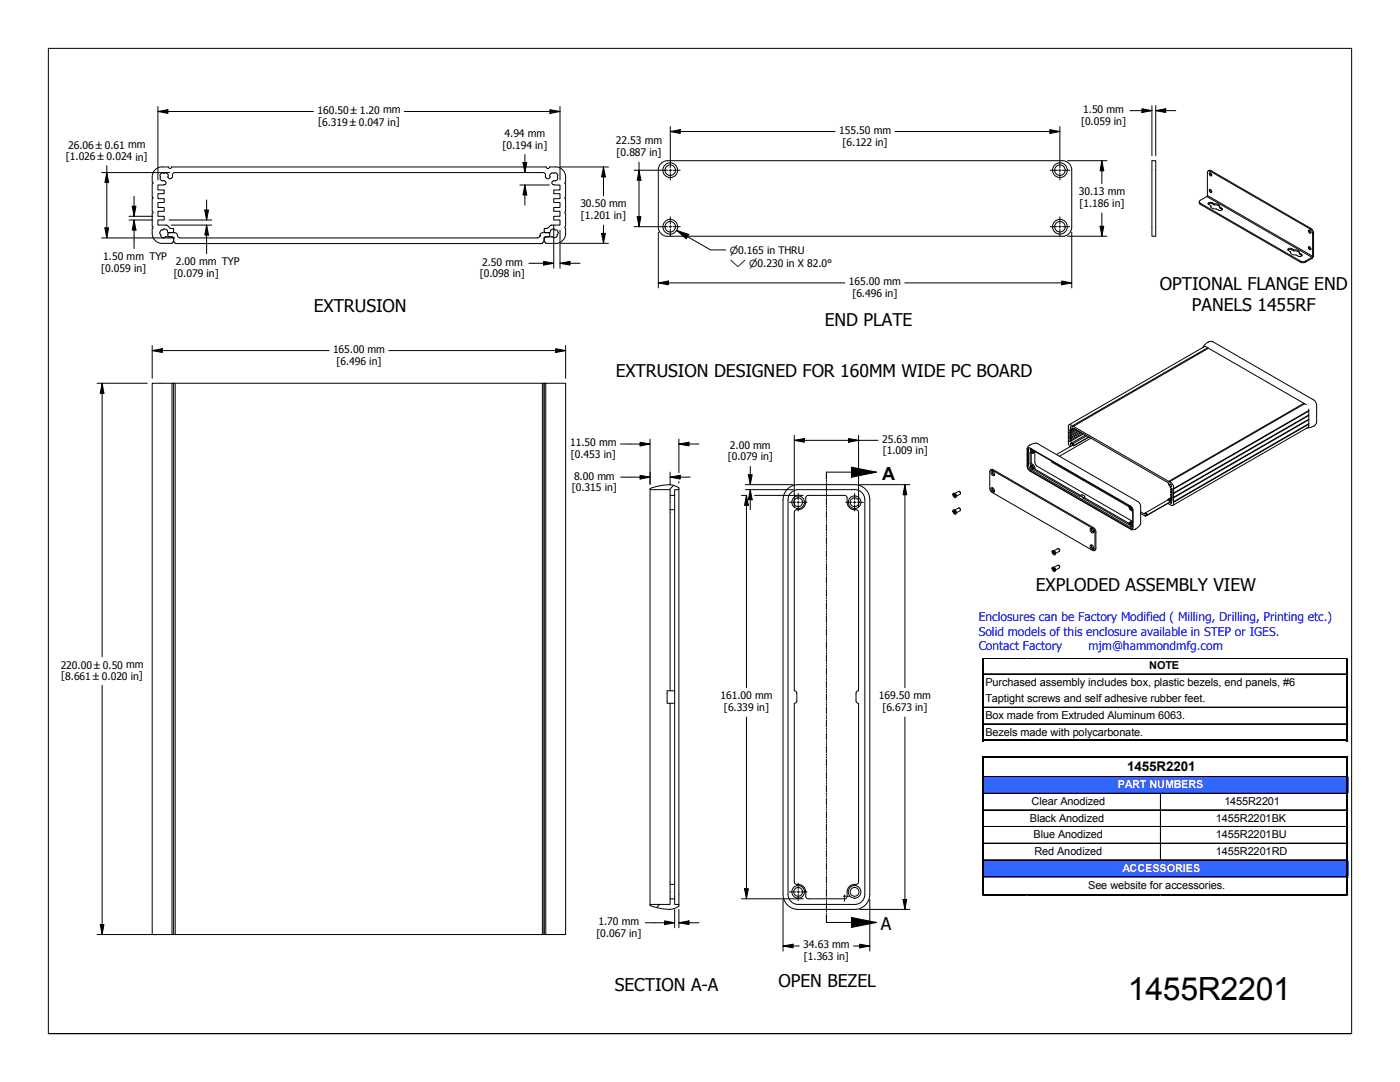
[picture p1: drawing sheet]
<svg xmlns="http://www.w3.org/2000/svg" width="279mm" height="216mm" viewBox="0 0 279 216" stroke-linecap="round" stroke-linejoin="round" font-family="sans-serif">
<!-- layer: 0 -->
<g fill="#36f">
<path d="M196.2 154.9h72.9v3.6h-72.9z" fill-rule="evenodd"/>
<path d="M196.2 171.6h72.9v3.5h-72.9z" fill-rule="evenodd"/>
</g>
<path d="M196.1 131.3h.1" fill="none" stroke="#dadcdd" stroke-width=".2"/>
<path d="M196.1 131.3h.2z" fill-rule="evenodd" fill="#dadcdd"/>
<path d="M196.3 131.4h72.8" fill="none" stroke="#000" stroke-width=".24"/>
<path d="M268.9 131.3h.1" fill="none" stroke="#dadcdd" stroke-width=".2"/>
<path d="M268.9 131.3h.2z" fill-rule="evenodd" fill="#dadcdd"/>
<path d="M196.3 134.5h72.4M196.3 141.1h72.4M196.3 141.2h72.4M196.3 144.4h72.4M196.3 144.5h72.4" fill="none" stroke="#000" stroke-width=".2"/>
<path d="M196.2 131.3v16.6" fill="none" stroke="#000" stroke-width=".24"/>
<path d="M205 131.3h.1" fill="none" stroke="#dadcdd" stroke-width=".2"/>
<path d="M205 131.3h.1z" fill-rule="evenodd" fill="#dadcdd"/>
<path d="M231.6 131.3h.1" fill="none" stroke="#dadcdd" stroke-width=".2"/>
<path d="M231.6 131.3h.2z" fill-rule="evenodd" fill="#dadcdd"/>
<path d="M268.9 131.5v16.4M196.3 147.7h72.8M196.3 151.1h72.8M268.9 151.3v27.5" fill="none" stroke="#000" stroke-width=".38"/>
<g fill="none" stroke="#000" stroke-width=".2">
<path d="M196.3 154.9h72.4M196.3 155h72.4M196.3 158.3h72.4M196.3 158.4h72.4M231.6 158.5v13.2M231.7 158.5v13.2M196.3 161.6h72.4M196.3 161.7h72.4M196.3 164.9h72.4M196.3 165h72.4M196.3 168.2h72.4M196.3 168.3h72.4"/>
<path d="M196.3 171.6h72.4M196.3 171.7h72.4M196.3 174.9h72.4M196.3 175h72.4"/>
</g>
<path d="M196.2 150.9v27.9" fill="none" stroke="#000" stroke-width=".24"/>
<path d="M196.3 178.6h72.8" fill="none" stroke="#000" stroke-width=".36"/>
<path d="M196.1 178.8h.1" fill="none" stroke="#dadcdd" stroke-width=".2"/>
<path d="M196.1 178.8h.2z" fill-rule="evenodd" fill="#dadcdd"/>
<path d="M205 178.8h.1" fill="none" stroke="#dadcdd" stroke-width=".2"/>
<path d="M205 178.8h.1z" fill-rule="evenodd" fill="#dadcdd"/>
<path d="M231.6 178.8h.1" fill="none" stroke="#dadcdd" stroke-width=".2"/>
<path d="M231.6 178.8h.2z" fill-rule="evenodd" fill="#dadcdd"/>
<path d="M268.9 178.8h.1" fill="none" stroke="#dadcdd" stroke-width=".2"/>
<path d="M268.9 178.8h.2z" fill-rule="evenodd" fill="#dadcdd"/>
<path d="M269.1 131.3h.1" fill="none" stroke="#dadcdd" stroke-width=".2"/>
<path d="M269.1 131.3v.2z" fill-rule="evenodd" fill="#dadcdd"/>
<path d="M269.1 134.5h.1" fill="none" stroke="#dadcdd" stroke-width=".2"/>
<path d="M269.1 134.5v.1z" fill-rule="evenodd" fill="#dadcdd"/>
<path d="M269.1 141.1h.1" fill="none" stroke="#dadcdd" stroke-width=".2"/>
<path d="M269.1 141.1v.2z" fill-rule="evenodd" fill="#dadcdd"/>
<path d="M269.1 144.4h.1" fill="none" stroke="#dadcdd" stroke-width=".2"/>
<path d="M269.1 144.4v.2z" fill-rule="evenodd" fill="#dadcdd"/>
<path d="M269.1 147.7h.1" fill="none" stroke="#dadcdd" stroke-width=".2"/>
<path d="M269.1 147.7v.2z" fill-rule="evenodd" fill="#dadcdd"/>
<path d="M269.1 151.1h.1" fill="none" stroke="#dadcdd" stroke-width=".2"/>
<path d="M269.1 151.1v.2z" fill-rule="evenodd" fill="#dadcdd"/>
<path d="M269.1 154.9h.1" fill="none" stroke="#dadcdd" stroke-width=".2"/>
<path d="M269.1 154.9v.2z" fill-rule="evenodd" fill="#dadcdd"/>
<path d="M269.1 158.3h.1" fill="none" stroke="#dadcdd" stroke-width=".2"/>
<path d="M269.1 158.3v.2z" fill-rule="evenodd" fill="#dadcdd"/>
<path d="M269.1 161.6h.1" fill="none" stroke="#dadcdd" stroke-width=".2"/>
<path d="M269.1 161.6v.2z" fill-rule="evenodd" fill="#dadcdd"/>
<path d="M269.1 164.9h.1" fill="none" stroke="#dadcdd" stroke-width=".2"/>
<path d="M269.1 164.9v.2z" fill-rule="evenodd" fill="#dadcdd"/>
<path d="M269.1 168.2h.1" fill="none" stroke="#dadcdd" stroke-width=".2"/>
<path d="M269.1 168.2v.2z" fill-rule="evenodd" fill="#dadcdd"/>
<path d="M269.1 171.6h.1" fill="none" stroke="#dadcdd" stroke-width=".2"/>
<path d="M269.1 171.6v.1z" fill-rule="evenodd" fill="#dadcdd"/>
<path d="M269.1 174.9h.1" fill="none" stroke="#dadcdd" stroke-width=".2"/>
<path d="M269.1 174.9v.2z" fill-rule="evenodd" fill="#dadcdd"/>
<path d="M269.1 178.6h.1" fill="none" stroke="#dadcdd" stroke-width=".2"/>
<path d="M269.1 178.6v.2z" fill-rule="evenodd" fill="#dadcdd"/>
<!-- layer: Hatch (ANSI) -->
<path d="M134.4 96.9l-.8 .8M131.7 180.5l-.7 .6" fill="none" stroke="#000" stroke-width=".2"/>
<!-- layer: Visible (ANSI) -->
<g fill="none" stroke="#000" stroke-width=".2">
<path d="M30.4 35.3v1l.2 .2-.2 .2v2.6l.2 .2-.2 .2v2.5l.2 .2-.2 .2v2.6l.1 .1a2.7 2.7 0 0 0 .9 3l1 .3M32.4 33.3a2 2 0 0 0-2 2M32.4 33.3h1.2a.31 .31 0 0 0 .3 .3 .31 .31 0 0 0 .3-.3h74.8a.33 .33 0 0 0 .3 .3 .33 .33 0 0 0 .4-.3h1.2M32.6 36.9h-1.1v1h1.3v.8h-1.3v.9h1.3v.8h-1.3v1h1.3v.8h-1.3v1h1.3v.7h-1.3v1h1.6M32.8 34.5a.64 .64 0 0 0-.7 .2 .64 .64 0 0 0-.1 .7 .6 .6 0 0 0 .2 .6 .6 .6 0 0 0 .6 .1l.3 .2M32.9 34.6a.56 .56 0 0 1 .6 .1 .56 .56 0 0 1 0 .7l.2 .2M33.1 36.3v.4l-.5 .2M33.7 35.6h.5M108.4 34.4a.52 .52 0 0 1 .4 .8M108.4 34.4h-73.5a.67 .67 0 0 0-.5 .9l-.2 .3M108.8 35.2l.1 .2M109.8 35.2a.43 .43 0 0 1-.4 .5 .43 .43 0 0 1-.5-.3"/>
<path d="M110.1 34.5h.9l.3 .4M110.1 34.5l-.3 .4v.3M110.4 36.8l.2 .1M110.6 36.9h1.2v1h-1.3v.8h1.3v.9h-1.3v.8h1.3v1h-1.3v.8h1.3v1h-1.3v.7h1.3v1h-1.8M110.9 33.3a2 2 0 0 1 2 2M111.3 34.9v.3M111.3 35.2v.5M111.3 35.7l-.4 .4a.49 .49 0 0 0-.6 0 .49 .49 0 0 0 0 .7h.1M112.9 35.3v1M112.9 36.7v2.6M112.9 39.7v2.5M112.9 36.3l-.2 .2 .2 .2"/>
<path d="M112.9 39.3l-.2 .2 .2 .2M131.4 33.9a1.83 1.83 0 0 1 1.8-1.8h78.9a1.83 1.83 0 0 1 1.8 1.8M131.4 33.9v11.4M213.9 33.9v11.4M229.9 32.1h.8v15h-.8zM241.1 34.2l.4-.1 20.1 11.7 .4 .8-.1 4.7-1.6 .9-.8-.1-20-11.5-.2-.3 .1-.2 1.5-.9 .1-.2v-4.6zM241.1 34.1l.3-.1h.3l20.1 11.7 .3 .8v4.8l-1.8 1.1-.8-.1-20-11.5-.1-.2-.1-.3M241.4 37.8a.36 .36 0 0 1 .4 .2 .36 .36 0 0 1-.2 .4l-.2-.2zM241.4 34.5a.34 .34 0 0 1 .4 .2 .34 .34 0 0 1-.2 .4l-.2-.3zM241.5 34.5l.3 .5M241.5 37.8l.3 .5M33.1 47.2l1.3 .1"/>
<path d="M33.2 44.9h.1M33.2 47.2l-.6 .3-.4-.2M33.3 44.9l.4 .4a.87 .87 0 0 0 .9 .3v.6M33.8 46.5l-.3 .2 .1 .5 .2 .1M33.8 46.4h1.1M34.2 47.3h.2l.2 .5M34.4 47.3l.2 .2v.8M34.6 46.2l-.1 .2h-1a.65 .65 0 0 0-.4-.6 .65 .65 0 0 0-.7 .1 .59 .59 0 0 0-.5 .4 .59 .59 0 0 0 .2 .6l.1 .3M34.7 48.2l-.4 .4h-1.9M34.9 46.4l.2 .1 .3 .4M35.4 47l.1 .2 .4 .3M35.4 46.9v.1"/>
<path d="M35.9 47.5h71.4M107.8 47l-.3 .4-.2 .1M107.8 47v.1M107.8 47h.1M107.8 46.9v.1M108.3 46.4a.52 .52 0 0 0-.5 .7M108.3 46.4l1.3 .1 .1 .5-.2 .3M108.6 47.8v.4l.3 .4M108.6 46.2l.1 .2M108.7 45.6h.4M108.7 45.6l-.1 .1v.5M108.9 48.6h2"/>
<path d="M109.1 47.3h-.2l-.3 .5M110 44.9l-.6 .5-.3 .2M110 47.3h-1.4v1l-.4 .3h-73.2l-.3-.3M110.9 45.9a.63 .63 0 0 0-.7-.2 .63 .63 0 0 0-.4 .7h-1.1M110.9 45.9a.6 .6 0 0 1 .5 .4 .6 .6 0 0 1-.2 .6l-.1 .4M111.1 47.3l-.5 .2-.6-.2M112.9 45.6a2.54 2.54 0 0 1-1 2.7l-1 .3M112.9 42.6v2.6M112.9 42.2l-.2 .2 .2 .2M112.9 45.2l-.2 .2 .2 .2M131.4 45.3a1.8 1.8 0 0 0 1.8 1.8l78.9 .1a1.83 1.83 0 0 0 1.8-1.9M241.7 41.1a.78 .78 0 0 0 1.1 .6l.7 .3 .4-.2-.1-.2-.4-.3v.2l.5 .3"/>
<path d="M242.3 40.7v.2l-.6-.3-.6 .1M242.3 40.7a.78 .78 0 0 1 1.1 .6l-.4-.3-.7-.1M242.3 40.7l-.6-.3-.6 .1v.2l.6 .4v.2M257.6 50.2a.78 .78 0 0 0 1.1 .7l.5 .3 .6-.2v-.2l-.5-.3v.2l.5 .3M258.2 49.9l-.6-.3-.6 .1v.2l.6 .3v.3M258.2 49.9v.2l-.6-.3-.6 .1M258.2 49.9a.76 .76 0 0 1 1.1 .6l-.4-.4h-.7M261.2 49.2a.34 .34 0 0 1 .3 .2 .34 .34 0 0 1-.1 .4l-.2-.2zM261.2 45.9a.34 .34 0 0 1 .3 .2 .34 .34 0 0 1-.1 .4l-.2-.2zM261.3 45.9l.3 .5M261.3 49.2v.3l.3 .2M34.3 76.5h-3.9v110h3.9"/>
<path d="M34.6 76.5h-.3v110h.3M34.6 76.5h74M34.6 76.5v110M35 76.5v110M108.2 76.5v110M108.6 76.5v110M108.6 76.5h.1M108.9 76.5h4v110h-4zM108.9 76.5h-.3v110h.3M240.1 69.3a1.61 1.61 0 0 1 2-1.1l20.2 11.7 .4 .5 .1 .4v3.4a1.65 1.65 0 0 1-1.9 1.2M240.2 69.3l.1-.2 .3 .1 20.1 11.6M240.5 69.1l-27.1 15.7"/>
<path d="M241 69.4l-27 15.6M241.2 69.5l-27 15.6 19 11M129.7 97.7v82.8M133.7 98.8v39M133.7 96.7h.1M133.7 96.7a10.4 10.4 0 0 0-3.9 .8M133.7 96.7l1.1 .3 .7 .4v.3h-.9v1.1h-.9v-1.1h-4v-.2M134.6 98.8v2.9M135.5 97.7v82.8M156.3 99.7a2.99 2.99 0 0 1 3-3h11.3a2.99 2.99 0 0 1 3 3M156.3 99.7v78.8a2.99 2.99 0 0 0 3 3h11.3a2.99 2.99 0 0 0 3-3v-78.8M157.3 99.7v78.8a2 2 0 0 0 2 2h11.3a2 2 0 0 0 2-2v-78.8"/>
<path d="M157.3 99.7a2 2 0 0 1 2-2h11.3a2 2 0 0 1 2 2M190.2 98.4a.48 .48 0 0 1 .6 .3 .48 .48 0 0 1-.2 .6l-.4-.5zM190.3 98.8l.1 .2M190.5 98.4l.3 .3v.4M190.5 98.5l.9-.5 .2 .3v.3l-.7 .4M190.6 98.7l-.2-.1-.1 .2M190.6 98.7l.1 .2M190.6 98.8h-.3M190.6 98.8l-.2 .1M190.6 98.7h-.2M190.6 98.8l-.2 .2M190.7 98.9l-.1 .2-.2-.1"/>
<path d="M190.7 98.9v.1h-.1M191.5 98l.2 .4M197.6 93.8h.4l20.2 11.7 .3 .7-.1 3.6h-.3l-20.3-11.7-.3-.6zM197.7 93.8l.5-.1 20.2 11.7 .3 .7v3.4l-.3 .4M197.8 94a.53 .53 0 0 1 .6 .3 .53 .53 0 0 1-.1 .6l-.5-.4zM197.8 97.4a.52 .52 0 0 1 .6 .2 .52 .52 0 0 1-.1 .7l-.5-.5zM198.1 94l.1 .5 .3 .2M198.1 97.4l.1 .4 .3 .2M198.1 94a.35 .35 0 0 0 0 .5 .35 .35 0 0 0 .4 .1M198.1 97.4a.35 .35 0 0 0 0 .4 .35 .35 0 0 0 .4 .2M205.2 89.4h.4l20.2 11.7 .3 .8-.1 3.6h-.4l-20-11.6-.3-.3-.2-.6zM205.3 89a2.15 2.15 0 0 1 1.7-.5l20.2 11.7 .4 .7v3.5a1.59 1.59 0 0 1-2 1.2l-20-11.6a1.24 1.24 0 0 1-.6-1v-3.4z"/>
<path d="M205.3 89.3v3.6l.3 .8 20.5 11.7M205.6 90.3l.3 .1a.35 .35 0 0 0 .5-.4l18.9 11a1.15 1.15 0 0 0 .7 1.1l.1 2.2h-.4a.32 .32 0 0 0-.3 0 .32 .32 0 0 0-.1 .3l-19-10.9a1.2 1.2 0 0 0-.7-1.1zM205.7 92.9a.46 .46 0 0 1 .5 .3 .46 .46 0 0 1-.2 .5l-.3-.3zM205.8 89.6a.41 .41 0 0 0-.1 .5 .41 .41 0 0 0 .5 .2l-.2-.6M205.8 90.3l.1 2.2a1.35 1.35 0 0 1 .8 1.2l9 5.2M205.8 89.6l.4 .5a.3 .3 0 0 1-.3-.1 .3 .3 0 0 1-.1-.4zM205.9 92.9l.1 .3 .2 .2M206 92.9a.26 .26 0 0 0-.1 .4 .26 .26 0 0 0 .3 .1M206.2 90.4l.3-.3v2.1l.2 .6 .3 .3 19.1 11M209.9 92l.1 .2 15.3 8.9M213.2 85.5v.9M213.2 86.4v.8"/>
<path d="M213.2 87.2v.9M213.2 88.1v.5l.4 .5M213.3 85.4l-.1 .1M213.3 86.3l-.1 .1M213.3 87.2h-.1M213.3 88.1h-.1M213.8 87.9l-.3 .2 .6 .5M213.8 87.4l-.3 .1 .3 .2M213.8 86.9l-.3 .1 .3 .2M213.8 86.4l-.3 .1 .3 .2M213.8 85.9l-.3 .1 .3 .2M213.8 88.5h.1"/>
<path d="M213.9 85.9l-.4-.2v.3M214 85.6l-.1 .1M214 85.6a.25 .25 0 0 0-.1-.3 .25 .25 0 0 0-.3 0l.2 .4M214 85.6l.2 .1M214 85l.2 .1M214 85l-.4-.3-.3 .1-.1 .7M214.1 85.6l-.2 .3M214.1 88.6l.2 .3M214.1 88.8l-3.3 1.9M214.2 85.7l-.3 .2M214.2 85.6v.1M214.3 88.9l-.3-.3a.21 .21 0 0 0-.4-.1 .21 .21 0 0 0 .1 .4l.1 .1"/>
<path d="M214.3 88.9h.1M214.4 85.5l-.2 .1M214.4 85.5l18.7 10.8 .2 .5 .3-.2-.2 .2M214.5 85.6l-.3 .1M214.7 85.7l-.9 .5v.2M214.9 85.8l-1.1 .6-.3-.2v.3M215.1 85.9l-1.3 .8v.2M215.3 86l-1.5 .9-.3-.2v.3M215.5 99l.4-.3 .5 .3 .1 .2-.4 .2M215.6 86.2l-1.8 1v.2M215.8 86.3l-2 1.1-.3-.2v.3M216 86.4l-2.2 1.3v.2"/>
<path d="M216.2 95.7h-.1M216.2 86.6l-2.4 1.3-.3-.1v.3M216.4 99.3l8.9 5.1M216.6 86.8l-2.6 1.5M216.9 87l-2.8 1.6M217.3 87.2l-3 1.7M217.7 87.4l-6.3 3.6M233.1 99.7l-4.6 2.7M233.2 99.6l-.1 .2 .3 .2a.25 .25 0 0 1 .4 .1 .25 .25 0 0 1-.2 .3l-.2-.2M233.2 96.1h.2M233.4 96.8v-.1a.27 .27 0 0 1 .4 .1 .27 .27 0 0 1-.1 .3h-.1M233.5 99.6l.2-.2-.3 .2"/>
<path d="M233.5 97.1l.1 .2 .3 .2v.3l-.3-.2 .3-.1M233.5 97.1h.1M233.6 97.1l.2-.2zM233.6 99.9l-.2 .1M233.6 97.6v.2l.3 .2v.3l-.3-.2 .3-.1M233.6 98.1v.3l.3 .1v.3l-.3-.1 .3-.2M233.6 98.7v.2l.3 .2v.3l-.3-.2 .3-.2M233.6 99.2v.2l.3 .2v.3l-.4-.3h-.3M233.6 99.3l-.5 .3M234.2 99.2v.1M234.2 98.4v.1M234.2 97.5v.1"/>
<path d="M260.2 80.5l-27 15.6M260.4 80.6l-27 15.5 .5 .3 .2 .4 .1 .7M261.1 85.2l-27 15.6M261.2 84.6l-27 15.6v.5l-.2 .2-.9-.5-4.5 2.6M261.2 83.8l-27 15.5v.8M261.2 82.9l-27 15.6v.7M261.2 82l-27 15.6v.8M261.2 81.6v3.4l-.2 .3M261.2 84.5l-27 15.6M261.2 83.7l-27 15.5M261.2 82.8l-27 15.6M261.2 81.9l-27 15.6"/>
<path d="M133.7 101.7h.9M134.6 101.7v74.8M158.5 102.2v35.6l.5 .3v.2v1.5l-.2 .5h-.3v35.7a.58 .58 0 0 0 .8 .5 1.49 1.49 0 0 1 1.5 1.5v.8M170.6 101.7a1.49 1.49 0 0 1-1.5-1.5l-.1-1.1-.4-.3h-7.3l-.3 .1-.2 .4a1.93 1.93 0 0 1-1 2.3l-.5 .1a.58 .58 0 0 0-.8 .5M170.6 101.7a.58 .58 0 0 1 .7 .5M171.3 102.2v35.6l-.4 .3-.1 .2v1.5l.1 .3 .4 .2v35.7a.58 .58 0 0 1-.7 .5M190.2 101.7a.48 .48 0 0 1 .6 .3 .48 .48 0 0 1-.2 .6l-.4-.3-.1-.3zM190.3 102.2l.1 .1M190.5 101.7l.3 .3v.4M190.5 101.8l.8-.5 .3 .2v.4l-.7 .4M190.6 102h-.3v.2M190.6 102l.1 .2"/>
<path d="M190.6 102.1l-.3 .1M190.6 102.1l-.2 .1M190.6 102l-.2 .1M190.6 102.2l-.2 .1M190.7 102.2l-.1 .2-.2-.1M190.7 102.2v.1h-.1M191.5 101.4l.2 .3M210 109.9a.54 .54 0 0 1 .5 .3 .54 .54 0 0 1 0 .5 .61 .61 0 0 1-.5-.8zM210 113.2a.48 .48 0 0 1 .6 .3 .48 .48 0 0 1-.2 .5l-.4-.3zM210.1 110.3l.1 .2M210.1 113.6l.1 .2M210.2 109.9l.4 .2v.4"/>
<path d="M210.2 113.2l.4 .2v.5M210.3 109.9l.8-.4 .3 .1v.4l-.7 .4M210.3 113.2l.8-.4 .3 .1v.4l-.7 .4M210.4 110.1h-.3v.2M210.4 110.1l.1 .2M210.4 110.2l-.3 .1M210.4 113.4l-.2-.1-.1 .3M210.4 113.4l.1 .4-.1-.1M210.4 113.5l-.3 .1M210.4 110.3h-.2M210.4 110.1l-.2 .1M210.4 113.6h-.2"/>
<path d="M210.4 113.4l-.2 .1M210.4 110.3l-.2 .2M210.4 113.6l-.2 .2M210.5 110.3l-.1 .2h-.2M210.5 110.3v.2l-.1-.1M210.5 113.6l-.1 .3-.2-.1M211.2 109.5l.3 .4M211.2 112.8l.3 .4M217.6 108.8a.52 .52 0 0 1 .6 .3 .52 .52 0 0 1-.1 .6l-.5-.5zM217.6 105.5a.52 .52 0 0 1 .6 .2 .52 .52 0 0 1-.1 .7l-.5-.5zM217.9 108.8l.1 .5 .2 .1M217.9 105.5l.1 .4 .2 .2"/>
<path d="M217.9 108.8a.35 .35 0 0 0 0 .5 .35 .35 0 0 0 .4 .1M217.9 105.5a.35 .35 0 0 0 0 .4 .35 .35 0 0 0 .4 .2M225.5 104.3a.46 .46 0 0 1 .4 .3 .46 .46 0 0 1-.1 .5l-.4-.4zM225.6 101a.4 .4 0 0 0-.1 .5 .4 .4 0 0 0 .5 .2v-.3M225.7 101a.28 .28 0 0 0-.1 .4 .28 .28 0 0 0 .4 .1M225.7 101.1l.3 .4M225.8 101.4l.2 .1M226 104.8a.26 .26 0 0 1-.3-.1 .26 .26 0 0 1 .1-.3v.3l.2 .2M226.1 104.2l-.4-.1-.3 .1M227.6 102.1l.7 .4h.2M227.6 102.5l1 .5M228.5 102.5l.1-.1 .4 .3-.1 .1-.2-.1-.1 .3"/>
<path d="M228.5 102.5h.1M233.7 100l-4.8 2.8M233.8 100.3h.1M234.2 100.1v.1M134.6 137.8h-1.5v2.5h1.5M133.7 140.3v39M133.7 176.5h.9M134.6 176.5v2.8M160.8 178.8l.1 .3 .4 .2h7.3h.2l.3-.5M170.6 176.5a1.49 1.49 0 0 0-1.5 1.5v.8M34.6 186.5h74M129.7 180.6v-.1h4v-1.2h.9v1.2h.9v.3"/>
<path d="M129.8 180.6a9.6 9.6 0 0 0 3.9 .9M133.7 181.5h.1M135.5 180.8l-.7 .4-1.1 .2"/>
<circle cx="133.8" cy="34" r="1.05"/>
<circle cx="133.8" cy="34" r="1.47"/>
<circle cx="211.5" cy="34" r="1.05"/>
<circle cx="211.5" cy="34" r="1.47"/>
<circle cx="133.8" cy="45.2" r="1.05"/>
<circle cx="133.8" cy="45.2" r="1.47"/>
<circle cx="211.5" cy="45.2" r="1.05"/>
<circle cx="211.5" cy="45.2" r="1.47"/>
<circle cx="159.3" cy="100.2" r=".88"/>
<circle cx="159.3" cy="100.2" r="1.26"/>
<circle cx="170.6" cy="100.2" r=".88"/>
<circle cx="170.6" cy="100.2" r="1.26"/>
<circle cx="159.3" cy="178" r=".88"/>
<circle cx="159.3" cy="178" r="1.26"/>
<circle cx="170.6" cy="178" r=".88"/>
<circle cx="170.6" cy="178" r="1.26"/>
</g>
<!-- layer: Visible Narrow (ANSI) -->
<path d="M240.9 39.2l21 12.2M241 39l21 12.1M241.7 34l-.2 .1M239.5 40.6v.2M241.9 40.4v.2M243.8 41.6v.2M257.8 49.6v.2M259.5 52.1v.2M259.7 50.7v.2M260.5 52.1v.2M261.6 45.6l-.1 .1M262.1 46.5l-.1 .1" fill="none" stroke="#000" stroke-width=".2"/>
<!-- layer: Section Line (ANSI) -->
<g fill="none" stroke="#000" stroke-width=".2">
<path d="M164.9 95.8v.3M164.9 96.3v.3M164.9 96.8v1.4M164.9 98.4v.3M164.9 98.9v.3M164.9 99.4v1.4M169.9 93.2l5 1-5 1zM174.9 94.2h-10v1.4M164.9 101v.3M164.9 101.5v.3M164.9 102v1.4M164.9 103.6v.3"/>
<path d="M164.9 104.1v.3M164.9 104.6v1.4M164.9 106.2v.3M164.9 106.7v.3M164.9 107.2v1.4M164.9 108.8v.3M164.9 109.3v.3M164.9 109.8v1.4M164.9 111.4v.3M164.9 111.9v.3M164.9 112.4v1.4M164.9 114v.3"/>
<path d="M164.9 114.5v.3M164.9 115v1.4M164.9 116.6v.3M164.9 117.1v.3M164.9 117.6v1.4M164.9 119.3v.2M164.9 119.7v.3M164.9 120.2v1.4M164.9 121.9v.2M164.9 122.3v.3M164.9 122.8v1.4M164.9 124.4v.3"/>
<path d="M164.9 124.9v.3M164.9 125.4v1.4M164.9 127v.3M164.9 127.6v.2M164.9 128v1.4M164.9 129.6v.3M164.9 130.2v.2M164.9 130.6v1.4M164.9 132.2v.3M164.9 132.8v.2M164.9 133.2v1.4M164.9 134.9v.2"/>
<path d="M164.9 135.4v.2M164.9 135.8v1.4M164.9 137.5v.2M164.9 137.9v.3M164.9 138.5v1.3M164.9 140.1v.2M164.9 140.5v.3M164.9 141.1v1.3M164.9 142.7v.2M164.9 143.2v.2M164.9 143.7v1.3M164.9 145.3v.2"/>
<path d="M164.9 145.8v.2M164.9 146.3v1.3M164.9 147.9v.2M164.9 148.4v.2M164.9 148.8v1.4M164.9 150.5v.2M164.9 151v.2M164.9 151.4v1.4M164.9 153.1v.2M164.9 153.6v.2M164.9 154.1v1.3M164.9 155.7v.2"/>
<path d="M164.9 156.2v.2M164.9 156.7v1.4M164.9 158.3v.2M164.9 158.8v.2M164.9 159.3v1.4M164.9 160.9v.2M164.9 161.4v.2M164.9 161.9v1.3M164.9 163.5v.2M164.9 164v.2M164.9 164.5v1.3M164.9 166.1v.2"/>
<path d="M164.9 166.6v.2M164.9 167.1v1.3M164.9 168.7v.3M164.9 169.2v.2M164.9 169.7v1.3M164.9 171.3v.3M164.9 171.8v.2M164.9 172.3v1.4M164.9 173.9v.3M164.9 174.4v.2M164.9 174.9v1.4M164.9 176.5v.2"/>
<path d="M164.9 177v.2M164.9 177.5v1.4M164.9 179.1v.2M164.9 179.6v.3M164.9 180.1v1.4M164.9 181.7v.2M164.9 182.2v.3M164.9 182.7v1.4h10M169.9 183.1l5 1-5 1z"/>
</g>
<g fill="#000">
<path d="M169.9 93.2l5 1-5 1z" fill-rule="evenodd"/>
<path d="M169.9 183.1l5 1-5 1z" fill-rule="evenodd"/>
</g>
<!-- layer: Sketch Geometry (ANSI) -->
<path d="M9.7 206.2v-196.5h260v196.5h-260h260" fill="none" stroke="#000" stroke-width=".2"/>
<!-- layer: Center Mark (ANSI) -->
<g fill="none" stroke="#000" stroke-width=".2">
<path d="M131.8 34h1.5M133.5 34h.5M133.8 32v1.5M133.8 33.7v.5M133.8 34.5v1.4M134.3 34h1.4M209.6 34h1.4M211.3 34h.5M211.5 32v1.5M211.5 33.7v.5M211.5 34.5v1.4M212 34h1.5"/>
<path d="M131.8 45.2h1.5M133.5 45.2h.5M133.8 43.3v1.4M133.8 45v.5M133.8 45.7v1.5M134.3 45.2h1.4M209.6 45.2h1.4M211.3 45.2h.5M211.5 43.3v1.4M211.5 45v.5M211.5 45.7v1.5M212 45.2h1.5"/>
<path d="M159.3 98.5v1.2M159.3 100v.5M170.6 98.5v1.2M170.6 100v.5M157.5 100.2h1.3M159 100.2h.6M159.3 100.7v1.3M159.8 100.2h1.3M168.8 100.2h1.3M170.3 100.2h.5M170.6 100.7v1.3M171.1 100.2h1.2"/>
<path d="M157.5 178h1.3M159 178h.6M159.3 176.2v1.3M159.3 177.7v.5M159.3 178.5v1.2M159.8 178h1.3M168.6 178.6v.2h-.3M168.6 179.3v.5M168.8 178.8h-.2v.3M169.1 178.8h.5"/>
</g>
<!-- layer: Dimension (ANSI) -->
<g fill="none" stroke="#000" stroke-width=".2">
<path d="M20.3 34.4h13.6M21.3 34.4l.4 2h-.8zM21.3 33.1v14.4M26.8 39.2v4M31.5 22.2l2-.3v.7zM31.5 22.2h31M31.5 21.3v14.6M41.2 39.9v4M80.7 22.2h31.1M103.8 36.9h5.8M104.4 32.4h.7l-.3 2zM104.8 36.9l.3 2h-.7z"/>
<path d="M104.8 30.8v3.6M104.8 36.9v4M109.7 21.9l2.1 .3-2.1 .4zM111.8 21.3v14.6M111.9 33.3h9.5M120.4 33.3l.4 2h-.7zM120.4 33.3v5.8M126.5 34h5.3M127.5 34l.4 2h-.7zM127.5 32.4v12.8M133.8 26.2l2-.3v.7zM133.8 26.2h32.9"/>
<path d="M133.8 25.3v6.7M178.6 26.2h32.9M209.5 25.9l2 .3-2 .4zM211.5 25.3v6.7M213.1 32.1h7.8M219.9 32.1l.4 2h-.8zM219.9 32.1v4.5M225.5 22.1h4.4M227.9 21.7l2 .4-2 .4zM229.9 21.1v10M230.7 22.1l1.9-.4v.8zM230.7 22.1h4"/>
<path d="M230.7 21.1v10M20.3 47.5h14.6M20.9 45.5h.8l-.4 2zM25.8 43.9h4.7M25.8 43.2h4.7M26.4 41.1h.7l-.3 2.1zM26.8 43.9l.3 2h-.7zM26.8 43.9v5.7M33.8 43.9h8.4M34.2 44.9h8M40.9 41.9h.7l-.4 2zM41.2 44.9l.4 2h-.7z"/>
<path d="M41.2 44.9v5.7M105.6 52.5h4.9M108.5 52.2l2 .3-2 .4zM110.5 44.9v8.6M111.8 52.5l1.9-.3v.7zM111.8 45.9v7.6M111.8 52.5h4M111.9 48.6h9.5M120.1 46.6h.7l-.4 2zM120.4 44.9v3.7M126.5 45.2h5.3M127.2 43.2h.7l-.4 2z"/>
<path d="M131.4 56.5l2-.4v.7zM131.4 56.5h37.2M131.4 46.3v11.1M180.6 56.5h33.3M211.9 56.1l2 .4-2 .3zM213.1 47.1h7.8M213.9 46.3v11.1M219.5 45.1h.8l-.4 2zM219.9 42.5v4.6M19.4 76.5h10M20.4 76.5l.3 2h-.7zM20.4 76.5v54.6"/>
<path d="M30.4 70l2-.4v.7zM30.4 70h35.3M30.4 69v6.5M77.6 70h35.3M110.9 69.6l2 .4-2 .3zM112.9 69v6.5M123.8 88.6h5.9M123.9 95.2h5.8M127.7 88.2l2 .4-2 .4zM127.7 94.8l2 .4-2 .4zM129.7 87.6v9.1M133.7 95.2l2-.4v.8z"/>
<path d="M133.7 95.2h4M133.7 94.2v2.5M135.5 88.6l2-.4v.8zM135.5 88.6h4M135.5 87.6v6.7M135.5 96.1v.3M148 98.8h.8M148.7 96.7h9.6M148.7 97.7h9.6M149 98.8l.4 2h-.8zM149 98.8v38.4M149.4 94.7h.7l-.4 2z"/>
<path d="M149.7 97.7l.4 2h-.7zM149.7 93.1v3.6M149.7 97.7v4M150.6 98.8h8.6M158.5 87.9l2-.4v.7zM158.5 87.9h16.7M158.5 86.9v13.2M159.4 98.8h.9M169.3 87.5l2 .4-2 .3zM171.3 86.9v13.2M171.6 96.7h10M180.6 96.7l.4 2h-.8z"/>
<path d="M180.6 96.7v40.5M158.5 100.3v.9M171.3 100.3v.9M20.4 136.7v49.8M149 143.1v36.2M180.6 143.1v38.4M148 179.3h11.2M148.6 177.3h.8l-.4 2zM156.3 179.5v10.3M159.4 179.3h.9M173.6 179.5v10.3M180.2 179.5h.8l-.4 2z"/>
<path d="M19.4 186.5h11.9M20 184.5h.7l-.3 2zM128.8 184.1h5.8M132.6 183.7l2 .4-2 .4zM134.6 181.5v3.6M135.5 184.1l2-.4v.8zM135.5 181.5v3.6M135.5 184.1h4M156.3 188.8l2-.4v.7zM156.3 188.8h3.2M170.3 188.8h3.3M171.6 188.4l2 .4-2 .3z"/>
<path d="M171.6 181.5h10"/>
</g>
<g fill="#000">
<path d="M21.3 34.4l.4 2h-.8z" fill-rule="evenodd"/>
<path d="M31.5 22.2l2-.3v.7z" fill-rule="evenodd"/>
<path d="M104.4 32.4h.7l-.3 2z" fill-rule="evenodd"/>
<path d="M104.8 36.9l.3 2h-.7z" fill-rule="evenodd"/>
<path d="M109.7 21.9l2.1 .3-2.1 .4z" fill-rule="evenodd"/>
<path d="M120.4 33.3l.4 2h-.7z" fill-rule="evenodd"/>
<path d="M127.5 34l.4 2h-.7z" fill-rule="evenodd"/>
<path d="M133.8 26.2l2-.3v.7z" fill-rule="evenodd"/>
<path d="M209.5 25.9l2 .3-2 .4z" fill-rule="evenodd"/>
<path d="M219.9 32.1l.4 2h-.8z" fill-rule="evenodd"/>
<path d="M227.9 21.7l2 .4-2 .4z" fill-rule="evenodd"/>
<path d="M230.7 22.1l1.9-.4v.8z" fill-rule="evenodd"/>
<path d="M20.9 45.5h.8l-.4 2z" fill-rule="evenodd"/>
<path d="M26.4 41.1h.7l-.3 2.1z" fill-rule="evenodd"/>
<path d="M26.8 43.9l.3 2h-.7z" fill-rule="evenodd"/>
<path d="M40.9 41.9h.7l-.4 2z" fill-rule="evenodd"/>
<path d="M41.2 44.9l.4 2h-.7z" fill-rule="evenodd"/>
<path d="M108.5 52.2l2 .3-2 .4z" fill-rule="evenodd"/>
<path d="M111.8 52.5l1.9-.3v.7z" fill-rule="evenodd"/>
<path d="M120.1 46.6h.7l-.4 2z" fill-rule="evenodd"/>
<path d="M127.2 43.2h.7l-.4 2z" fill-rule="evenodd"/>
<path d="M131.4 56.5l2-.4v.7z" fill-rule="evenodd"/>
<path d="M211.9 56.1l2 .4-2 .3z" fill-rule="evenodd"/>
<path d="M219.5 45.1h.8l-.4 2z" fill-rule="evenodd"/>
<path d="M20.4 76.5l.3 2h-.7z" fill-rule="evenodd"/>
<path d="M30.4 70l2-.4v.7z" fill-rule="evenodd"/>
<path d="M110.9 69.6l2 .4-2 .3z" fill-rule="evenodd"/>
<path d="M127.7 88.2l2 .4-2 .4z" fill-rule="evenodd"/>
<path d="M127.7 94.8l2 .4-2 .4z" fill-rule="evenodd"/>
<path d="M133.7 95.2l2-.4v.8z" fill-rule="evenodd"/>
<path d="M135.5 88.6l2-.4v.8z" fill-rule="evenodd"/>
<path d="M149.4 94.7h.7l-.4 2z" fill-rule="evenodd"/>
<path d="M149.7 97.7l.4 2h-.7z" fill-rule="evenodd"/>
<path d="M158.5 87.9l2-.4v.7z" fill-rule="evenodd"/>
<path d="M169.3 87.5l2 .4-2 .3z" fill-rule="evenodd"/>
<path d="M180.6 96.7l.4 2h-.8z" fill-rule="evenodd"/>
<path d="M149 98.8l.4 2h-.8z" fill-rule="evenodd"/>
<path d="M148.6 177.3h.8l-.4 2z" fill-rule="evenodd"/>
<path d="M180.2 179.5h.8l-.4 2z" fill-rule="evenodd"/>
<path d="M20 184.5h.7l-.3 2z" fill-rule="evenodd"/>
<path d="M132.6 183.7l2 .4-2 .4z" fill-rule="evenodd"/>
<path d="M135.5 184.1l2-.4v.8z" fill-rule="evenodd"/>
<path d="M156.3 188.8l2-.4v.7z" fill-rule="evenodd"/>
<path d="M171.6 188.4l2 .4-2 .3z" fill-rule="evenodd"/>
</g>
<!-- layer: Symbol (ANSI) -->
<path d="M135 46l2.5 .8-.6 .8zM135 46l6.8 3.9h3" fill="none" stroke="#000" stroke-width=".2"/>
<path d="M135 46l2.5 .8-.6 .8z" fill-rule="evenodd" fill="#000"/>
<text font-size="6.4" x="225.1" y="199.5">1455R2201</text>
<text font-size="3.6" x="176" y="95.8">A</text>
<g font-size="3.5">
<text x="231.5" y="57.8">OPTIONAL FLANGE END</text>
<text x="62.6" y="62.2">EXTRUSION</text>
<text x="164.6" y="65">END PLATE</text>
<text x="237.9" y="62">PANELS 1455RF</text>
<text x="122.9" y="75.3">EXTRUSION DESIGNED FOR 160MM WIDE PC BOARD</text>
<text x="206.7" y="118">EXPLODED ASSEMBLY VIEW</text>
<text x="175.8" y="185.5">A</text>
<text x="122.7" y="197.7">SECTION A-A</text>
<text x="155.4" y="197">OPEN BEZEL</text>
</g>
<text font-size="2.7" x="224.9" y="153.8">1455R2201</text>
<g font-size="2.4" fill="#00f">
<text x="195.3" y="124">Enclosures can be Factory Modified ( Milling, Drilling, Printing etc.)</text>
<text x="195.3" y="126.9">Solid models of this enclosure available in STEP or IGES.</text>
<text x="195.3" y="129.8">Contact Factory</text>
<text x="217.2" y="129.8">mjm@hammondmfg.com</text>
</g>
<g font-size="2.2">
<text x="196.7" y="136.8">Purchased assembly includes box, plastic bezels, end panels, #6</text>
<text x="229.4" y="133.5">NOTE</text>
<text x="196.7" y="140">Taptight screws and self adhesive rubber feet.</text>
<text x="196.7" y="143.5">Box made from Extruded Aluminum 6063.</text>
<text x="196.7" y="146.8">Bezels made with polycarbonate.</text>
<text x="205.9" y="160.7">Clear Anodized</text>
<text x="244.3" y="160.7">1455R2201</text>
<text x="205.5" y="164">Black Anodized</text>
<text x="206.3" y="167.3">Blue Anodized</text>
<text x="242.7" y="164">1455R2201BK</text>
<text x="242.7" y="167.3">1455R2201BU</text>
<text x="206.4" y="170.6">Red Anodized</text>
<text x="242.7" y="170.6">1455R2201RD</text>
<text x="217.2" y="177.5">See website for accessories.</text>
</g>
<g font-size="2.2" fill="#fff">
<text x="223.1" y="157.3">PART NUMBERS</text>
<text x="224" y="173.9">ACCESSORIES</text>
</g>
<g font-size="2.1">
<text x="63.4" y="22.8">160.50 ±1.20 mm</text>
<text x="216.2" y="22.5">1.50 mm</text>
<text x="13.6" y="29.7">26.06 ±0.61 mm</text>
<text x="63.5" y="24.9">[6.319 ±0.047 in]</text>
<text x="100.3" y="29.6">[0.194 in]</text>
<text x="100.7" y="27.3">4.94 mm</text>
<text x="122.9" y="28.8">22.53 mm</text>
<text x="167.5" y="26.7">155.50 mm</text>
<text x="168.2" y="29.1">[6.122 in]</text>
<text x="215.8" y="24.9">[0.059 in]</text>
<text x="13.2" y="31.9">[1.026 ±0.024 in]</text>
<text x="123.1" y="31.2">[0.887 in]</text>
<text x="115.8" y="41.4">30.50 mm</text>
<text x="215.3" y="39">30.13 mm</text>
<text x="215.4" y="41.3">[1.186 in]</text>
<text x="116" y="43.7">[1.201 in]</text>
<text x="20.6" y="52">1.50 mm TYP</text>
<text x="35.1" y="53">2.00 mm TYP</text>
<text x="96.2" y="53">2.50 mm</text>
<text x="20.2" y="54.3">[0.059 in]</text>
<text x="34.7" y="55.3">[0.079 in]</text>
<text x="95.8" y="55.3">[0.098 in]</text>
<text x="169.4" y="56.9">165.00 mm</text>
<text x="170.1" y="59.3">[6.496 in]</text>
<text x="66.5" y="70.4">165.00 mm</text>
<text x="67.1" y="72.7">[6.496 in]</text>
<text x="113.8" y="89.1">11.50 mm</text>
<text x="145.7" y="89.6">2.00 mm</text>
<text x="176" y="88.3">25.63 mm</text>
<text x="113.9" y="91.4">[0.453 in]</text>
<text x="114.6" y="95.7">8.00 mm</text>
<text x="145.2" y="91.9">[0.079 in]</text>
<text x="176.2" y="90.7">[1.009 in]</text>
<text x="114.1" y="98">[0.315 in]</text>
<text x="12.1" y="133.4">220.00 ±0.50 mm</text>
<text x="12.2" y="135.6">[8.661 ±0.020 in]</text>
<text x="143.8" y="139.6">161.00 mm</text>
<text x="144.5" y="141.9">[6.339 in]</text>
<text x="175.4" y="139.6">169.50 mm</text>
<text x="176.1" y="141.9">[6.673 in]</text>
<text x="119.5" y="184.6">1.70 mm</text>
<text x="119" y="186.9">[0.067 in]</text>
<text x="160.3" y="189.3">34.63 mm</text>
<text x="160.4" y="191.6">[1.363 in]</text>
</g>
<g font-size="2">
<text x="145.6" y="50.6">⌀0.165 in THRU</text>
<text x="145.6" y="53.3">⌵ ⌀0.230 in X 82.0°</text>
</g>
</svg>
